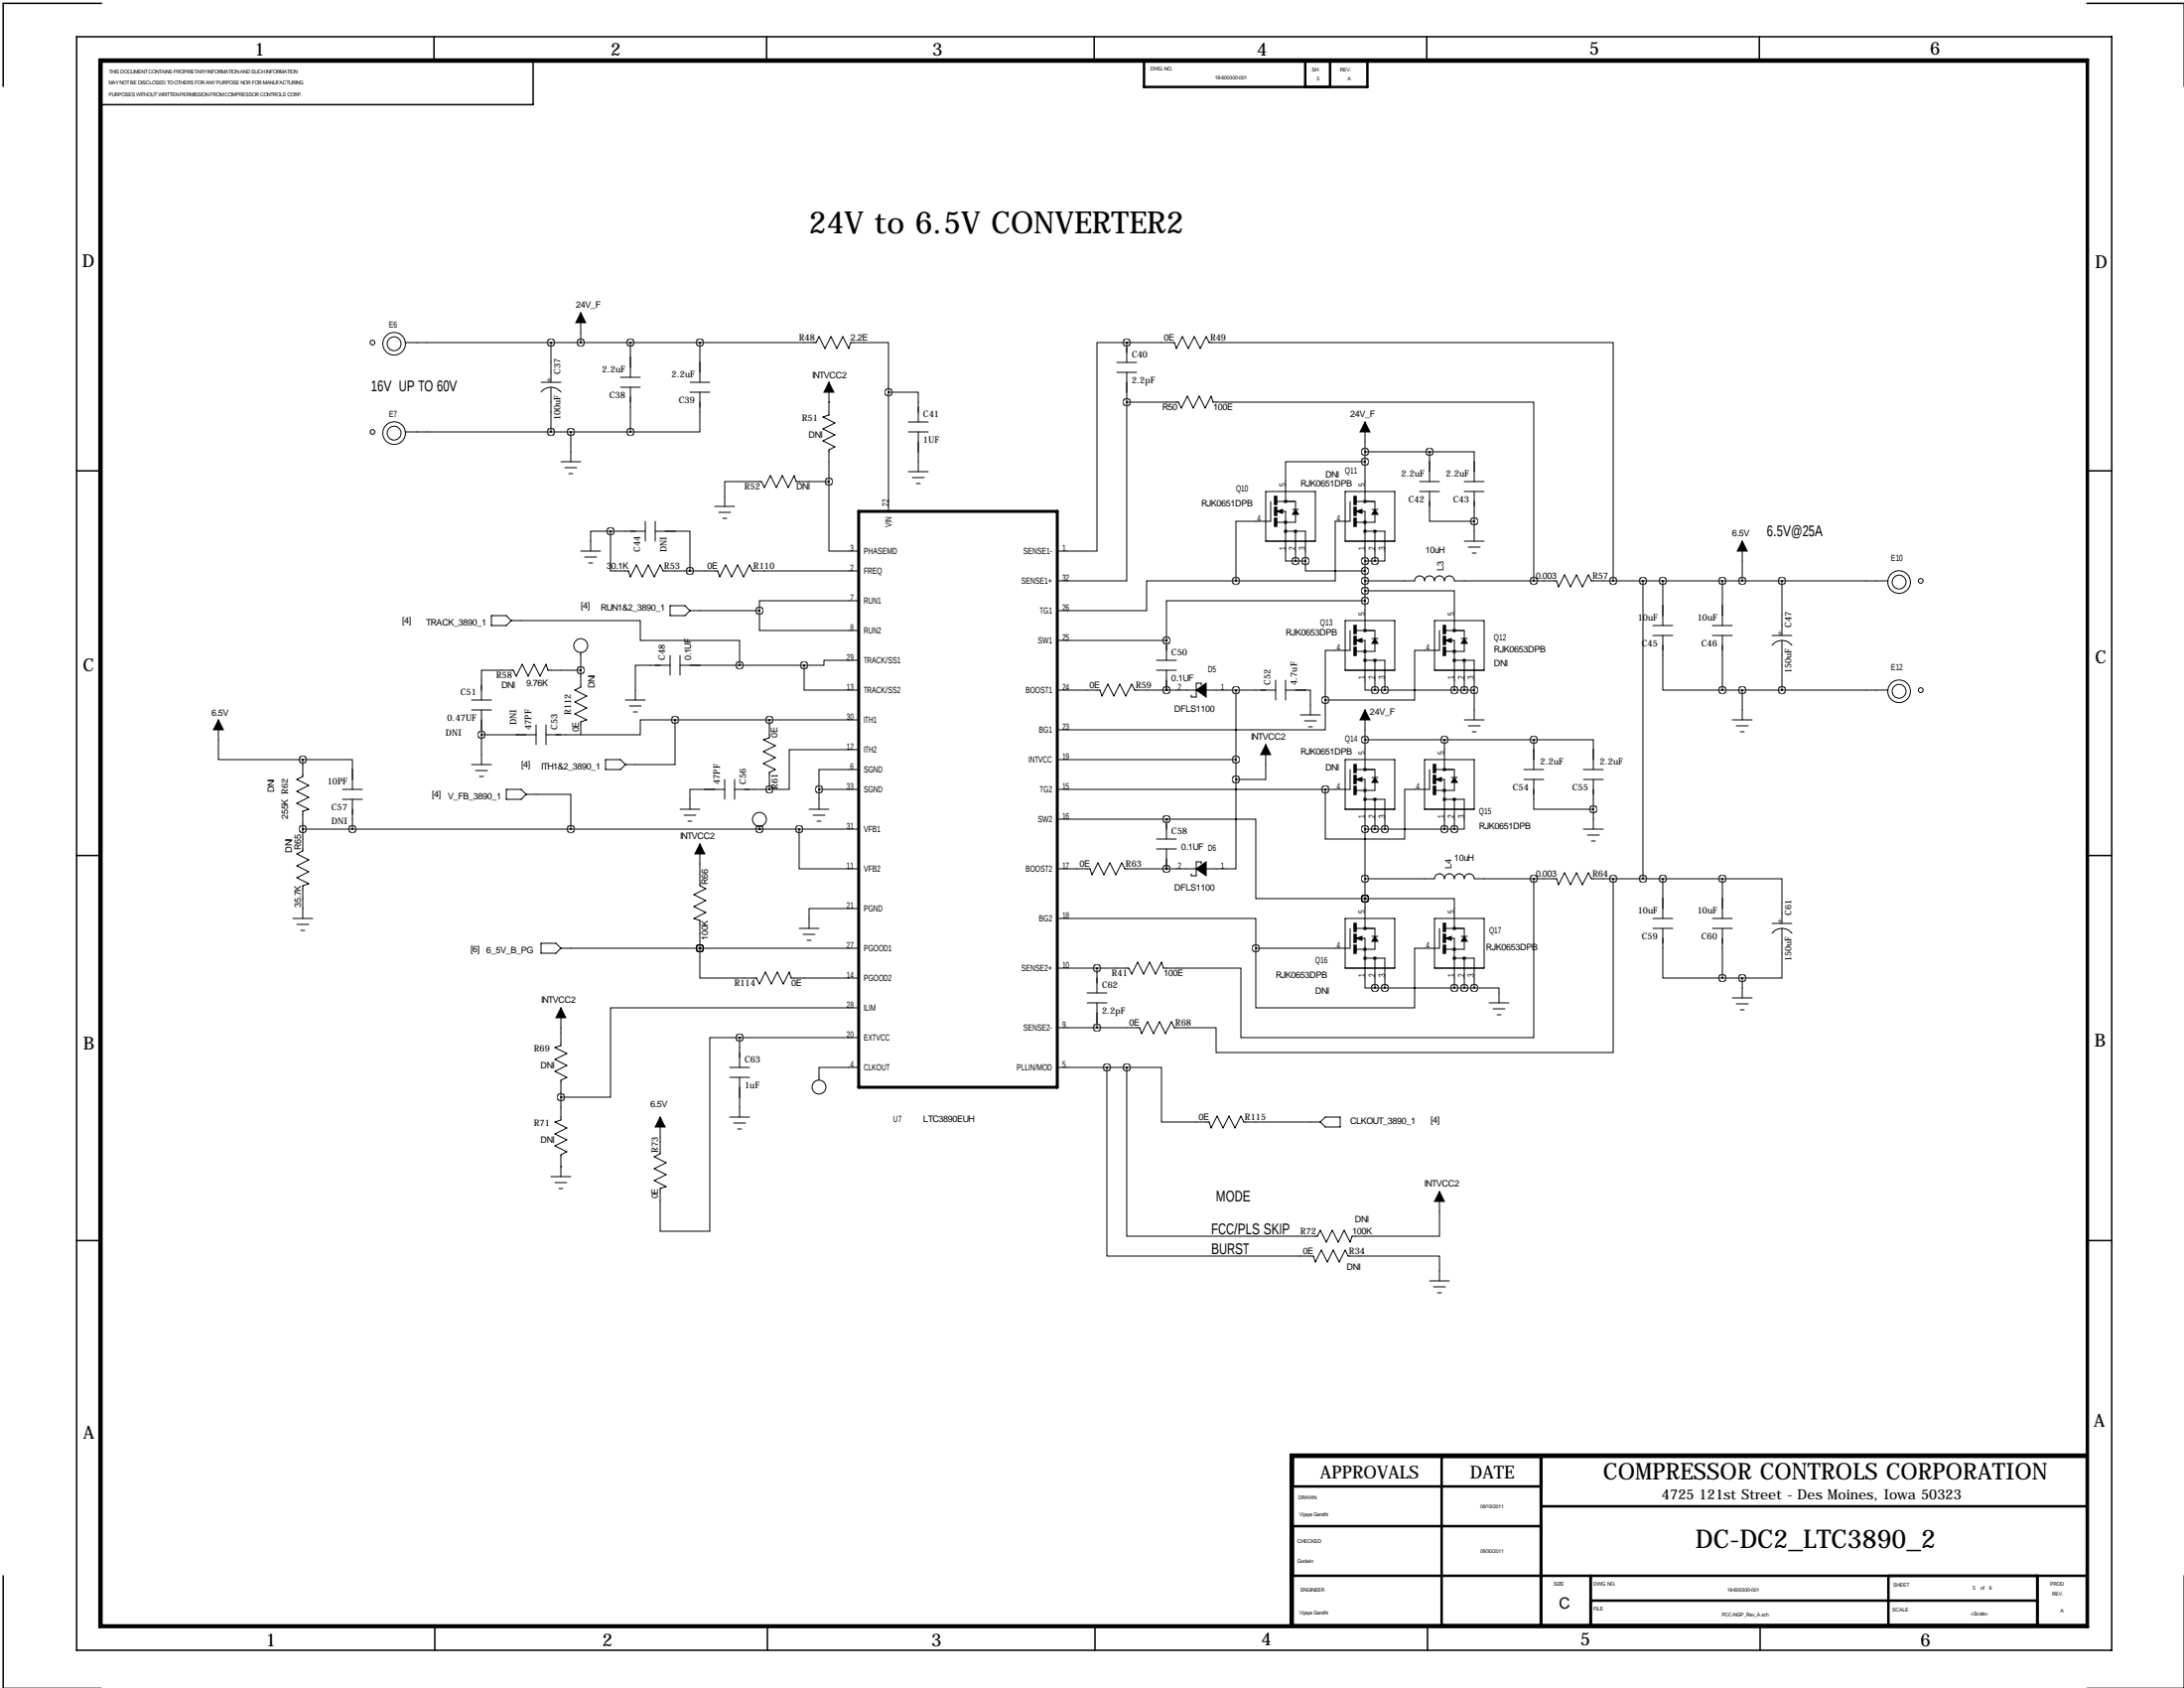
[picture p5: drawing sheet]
<svg xmlns="http://www.w3.org/2000/svg" width="559mm" height="432mm" viewBox="0 0 559 432" stroke-linecap="round" stroke-linejoin="round" font-family="sans-serif">
<g fill="none" stroke="#000" stroke-width=".38">
<path d="M19.6 9.4h520.7v412.7h-520.7zM26 .9h-25.2v21.2M111 9.4v6.3M143.6 15.7h-7.2v11.1h-110.8M196.1 9.4v6.3M280 9.4v6.3M365 9.4v6.3M450.1 9.4v6.3M534 .9h24.8M19.7 120.4h6.4M533.9 120.4h6.4M19.6 218.8h6.4"/>
<path d="M533.8 218.8h6.4M19.6 317.3h6.4M533.8 317.3h6.4M.8 403.1v28.7M111.3 415.8v6.3M196.3 415.8v6.3M280.2 415.8v6.3M365.3 415.8v6.3M450.3 415.8v6.3"/>
</g>
<g fill="none" stroke="#000" stroke-width=".63">
<path d="M25.5 15.2h508.7v401h-508.7zM26 15.7h508v400.1h-508zM292.7 15.5h57.2v6.8h-57.2zM334 22.3v-6.8h6.3v6.8M368.9 372.6v43.2M394.3 372.6v43.2M534 372.6h-203.2v43.2M534 372.1h-203.7v43.7M330.8 380.2h63.5M330.8 390.4h63.5M394.3 385.3h139.7M330.8 403.1h203.2"/>
<path d="M407 403.1v12.7M407 409.4h114.3M483.2 403.1v12.7M521.3 403.1v12.7"/>
</g>
<path d="M219.7 130.8h50.8v147.3h-50.8z" fill="none" stroke="#000" stroke-width=".76"/>
<g fill="none" stroke="#000" stroke-width=".25">
<path d="M103.6 87.6h105.2l.7-1.5 1.6 3.1 1.5-3.1 1.5 3.1 1.5-3.1 1.6 3.1 .5-1.6h9.6v12.7M138.4 97.8h5.1M141 87.6v10.2M141 99.1v11.4M148.6 80v7.6M158.7 99.1h5.1M158.7 96.5h5.1M161.3 87.6v8.9M161.3 99.1v11.4M176.5 97.8h5.1M179.1 87.6v10.2M212.1 97.8v8.4l-1.5 .5 3 1.5-3 1.5 3 1.6-3 1.5 3 1.5-1.5 .8v8.1"/>
<path d="M285.8 92.7h5M285.8 95.2h5M288.3 87.6h-7.6v53.4h-10.2M288.3 87.6h.1M288.3 87.6h12.2l.5 1.6 1.5-3.1 1.5 3.1 1.6-3.1 1.5 3.1 1.5-3.1 .8 1.5h103.3v61M288.3 87.6v5.1M288.3 95.2v7.7M103.6 110.5h57.7M138.4 100.3a3.2 3.2 0 0 1 5.1 0M143.5 118.1h5.1M144.5 119.6h3.1M146 110.5v7.6"/>
<path d="M176.5 100.3h5.1M179.1 100.3v10.2h-17.8M212.1 102.9h.1M227.3 100.3h7.6v7.6M227.3 100.3v30.5M232.4 110.5h5.1M232.4 107.9h5.1M234.9 110.5v10.1M288.3 102.9h13.2l.8 1.5 1.5-3.1 1.5 3.1 1.5-3.1 1.6 3.1 1.5-3.1 .5 1.6h82v45.7M288.3 102.9v45.7h-17.8M349.2 118.1h-20.3v10.2M349.2 107.9v20.4"/>
<path d="M349.2 115.6h16.6M365.8 115.6h11.4v7.6M365.8 115.6v7.6M145.5 121.2h1.1M156.2 135.9v10.1h4.6l.5 1.6 1.5-3.1 1.5 3.1 1.6-3.1 1.5 3.1 1.5-3.1 .8 1.5h13.9l.5 1.6 1.6-3.1 1.5 3.1 1.5-3.1 1.5 3.1 1.6-3.1 .7 1.5h27.2M156.2 135.9h-5.1v5.1M156.2 135.9h8.9M165.1 133.3v5.1M167.6 135.9h8.9v10.1M167.6 133.3v5.1M182.9 129.5h5.1M183.9 131.1h3"/>
<path d="M184.9 132.6h1M212.1 123.2v17.8h7.6M212.1 123.2h-8.4l-.5-1.5-1.5 3-1.5-3-1.6 3-1.5-3-1.5 3-.8-1.5h-9.4v6.3M232.4 120.6h5.1M233.4 122.2h3.1M234.4 123.7h1.1M323.8 125.7h12.7v12.7h-12.7zM325.1 128.3v5h-8.9v15.3M326.1 127h.5v2h-.5zM326.1 129.8h.5v2h-.5zM326.1 132.6h.5v2h-.5zM326.6 130.8h2.3v12.7h2.6"/>
<path d="M326.6 128.3h4.9v1.7M328.9 135.9h5.1v7.6M330.7 130.3h1.5M331.5 131.1v2.5h-4.9M331.5 135.9v7.6M344.2 125.7h12.7v12.7h-12.7zM345.4 128.3v5h-3.8v15.3h-25.4M346.5 127h.5v2h-.5zM346.5 129.8h.5v2h-.5zM346.5 132.6h.5v2h-.5zM347 128.3h4.8v1.7M347 130.8h2.2v30.5"/>
<path d="M349.2 135.9h5.1v7.6h-2.5M351 130.3h1.6M351.8 131.1v2.5h-4.8M351.8 135.9v7.6M363.2 123.2h5.1M363.2 125.7h5.1M365.8 125.7v7.6h11.4M374.6 123.2h5.1M374.6 138.4h5.1M374.6 125.7h5.1M375.7 140h3M377.2 125.7v12.7"/>
<path d="M445.8 138.4v10.2M125.7 157.5h3.8l1.3 1.3-1.3 1.2h-3.8zM130.8 158.8h33v5h25.4v6.4M148.6 141h5.1M149.6 142.5h3.1M150.6 144h1M171.4 154.9h3.9l1.2 1.3-1.2 1.3h-3.9zM176.5 156.2h17.8M194.3 156.2v5.1h25.4M219.7 153.7h-25.4v2.5M316.2 148.6h-22.8v7.6h-22.9M331.5 143.5h2.5"/>
<path d="M334 143.5v2.5h15.2M344.2 158.8h12.7v12.6h-12.7zM349.2 148.6h12.7a1.27 1.27 0 0 1 1.3-1.3 1.27 1.27 0 0 1 1.3 1.3 1.27 1.27 0 0 1 1.3-1.3 1.27 1.27 0 0 1 1.2 1.3 1.27 1.27 0 0 1 1.3-1.3 1.27 1.27 0 0 1 1.3 1.3 1.27 1.27 0 0 1 1.2-1.3 1.27 1.27 0 0 1 1.3 1.3h26.2l.5 1.5 1.5-3 1.5 3 1.6-3 1.5 3 1.5-3 .8 1.5h75.9M349.2 153.7h-50.8v10.1M349.2 151.1h22.9v10.2M349.2 143.5h2.6M367 158.8h12.7v12.6h-12.7zM376.7 141.5h1M420.4 148.6v76.2M425.4 148.6v11.4M440.7 148.6v11.4M455.9 148.6v14"/>
<path d="M120.6 179.1h5.1M148.6 171.4h-8.4l-.5-1.5-1.5 3.1-1.5-3.1-1.6 3.1-1.5-3.1-1.5 3.1-.8-1.6h-8.1v7.7M148.6 166.9v8.9l-1.5 .7 3 1.6-3 1.5 3 1.5-3 1.5 3 1.5-1.5 .6v3.3M160 179.1h5.1M171.4 170.2h-8.8v8.9M171.4 167.6v5.1M174 170.2h31.7M174 167.6v5.1M205.7 170.2v6.3h14M219.7 168.9h-8.9v1.3h-5.1M270.5 176.5h10.9l.5 1.6 1.6-3.1 1.5 3.1 1.5-3.1 1.5 3.1 1.6-3.1 .7 1.5h15.8M270.5 163.8h27.9"/>
<path d="M295.9 168.9h5.1M295.9 171.4h5.1M298.4 176.5h.1M298.4 163.8h.1M298.4 163.8v5.1M298.4 171.4v5.1M307.3 175.3v-.5h-1.2v3.5h-1.3v-.5M308.6 176.5h17.8M316.2 176.5v22.9M326.4 174v5.1M328.9 176.5h6.4v6.4M328.9 174v5.1"/>
<path d="M339.1 179.1v7.6h-68.6M345.4 161.3v5.1h-6.3v12.7M346.5 160h.5v2.1h-.5zM346.5 162.8h.5v2h-.5zM346.5 165.6h.5v2h-.5zM347 163.8h2.2v12.7h2.6M347 161.3h4.8v1.8M349.2 168.9h5.1v7.6M351 163.3h1.6M351.8 176.5h25.4M351.8 164.1v2.5h-4.8M351.8 168.9v7.6"/>
<path d="M368.3 161.3v5.1h-6.4v12.7h-22.8M369.3 160h.5v2.1h-.5zM369.3 162.8h.5v2h-.5zM369.3 165.6h.5v2h-.5zM369.8 161.3h4.8v1.8M369.8 163.8h2.3v12.7M372.1 168.9h5.1v15.2M373.9 163.3h1.5M374.6 164.1v2.5h-4.8M374.6 168.9v7.6M422.9 160h5.1M422.9 162.6h5.1"/>
<path d="M425.4 162.6v13.9h15.3M438.1 160h5.1M438.1 162.6h5.1M440.7 176.5h5.1M440.7 162.6v13.9M445.8 176.5h10.1M445.8 176.5v7.6M453.4 162.6h5.1M453.4 165.1a3.2 3.2 0 0 1 5.1 0M455.9 176.5h27.2M455.9 163.8v12.7M55.9 184.1v10.2h21.6"/>
<path d="M77.5 194.3h12.7v7.6M77.5 194.3v4.3l-1.6 .8 3.1 1.5-3.1 1.5 3.1 1.6-3.1 1.5 3.1 1.5-1.5 .5v10.2l-1.6 .7 3.1 1.6-3.1 1.5 3.1 1.5-3.1 1.5 3.1 1.6-1.5 .5v8.3M120.6 195.6h5.1M120.6 181.6h5.1M121.7 197.1h3M122.7 198.6h1M123.2 181.6v14M123.2 188h14M137.2 185.4v5.1M139.7 185.4v5.1M154.9 194.3h3.8l1.3 1.3-1.3 1.2h-3.8zM161 180.6h3.1"/>
<path d="M162.1 182.1h1M172.7 184.1h-8.9v3.9h-24.1M172.7 184.1v11.5h-12.7M172.7 184.1h47M185.4 199.4v5.1M188 199.4v5.1M196.8 184.1v4.6l-1.5 .5 3.1 1.6-3.1 1.5 3.1 1.5-3.1 1.5 3.1 1.5-1.6 .8v4.3M219.7 191.8h-17.8v10.1h-5.1M219.7 196.8h-10.2v5.1M270.5 194.3h45.7M316.2 199.4v22.8h-7.6M323.8 190.5v8.9h-7.6"/>
<path d="M332.7 182.9h5.1M333.8 184.4h3M334.8 185.9h1M344.2 194.3h12.7v12.7h-12.7zM345.4 196.8v5.1h-74.9M346.5 195.6h.5v2h-.5zM346.5 198.4h.5v2h-.5zM347 196.8h4.8v1.8M347 199.4h2.2v38.1M349.2 181.6v15.2M349.2 189.2h43.2M351 198.9h1.6"/>
<path d="M351.8 199.6v2.6h-4.8M364.5 194.3h12.7v12.7h-12.7zM365.8 196.8v5.1h-6.4v12.7h-20.3v-12.7M366.8 195.6h.5v2h-.5zM366.8 198.4h.5v2h-.5zM367.3 196.8h4.8v1.8M367.3 199.4h2.3v12.7M369.6 189.2v7.6M371.3 198.9h1.6M372.1 199.6v2.6h-4.8M374.6 184.1h5.1M375.7 185.7h3"/>
<path d="M376.7 187.2h1M389.9 196.8h5.1M389.9 199.4h5.1M392.4 189.2h15.3v7.6M392.4 199.4v7.6h15.3M392.4 189.2v7.6M405.1 196.8h5.1M405.1 199.4h5.1M407.7 199.4v12.7M443.2 184.1h5.1M444.2 185.7h3.1M445.3 187.2h1"/>
<path d="M77.5 212.1h142.2M87.6 201.9h5.1M87.6 204.5h5.1M90.2 204.5v7.6M129.5 201.9h3.8l1.3 1.3-1.3 1.3h-3.8zM134.6 203.2h11.4v8.9M174 207h5.1M175 208.5h3.1M176 210.1h1M179.1 215.9v10.7l1.5 .7-3.1 1.6 3.1 1.5-3.1 1.5 3.1 1.5-3.1 1.5 1.6 .6v7.1M185.4 201.9h-8.9v5.1M188 201.9h8.8"/>
<path d="M194.3 212.1h.1M194.3 211.3v.8M204.5 212.1v10.1h15.2M207 207h5.1M208 208.5h3.1M209 210.1h1.1M209.5 201.9h10.2M209.5 201.9v5.1M270.5 209.5h27.9M295.9 214.6h5.1M295.9 217.2h5.1M298.4 209.5h.1"/>
<path d="M298.4 209.5h22.9v20.4h27.9M298.4 209.5v5.1M298.4 217.2v5M346.5 201.2h.5v2h-.5zM349.2 212.1h22.9M349.2 204.5h5.1v7.6M351.8 204.5v7.6M366.8 201.2h.5v2h-.5zM369.6 204.5h5v7.6h-2.5M372.1 204.5v7.6M405.1 212.1h5.1M406.1 213.6h3.1"/>
<path d="M407.2 215.1h1M74.9 234.9h5.1M75.9 236.5h3.1M77 238h1M204.5 237.5h5M205.5 239h3M219.7 232.4h-12.7v5.1M270.5 234.9h50.8v7.7M270.5 222.2h8.4l.5 1.6 1.5-3.1 1.5 3.1 1.6-3.1 1.5 3.1 1.5-3.1 .8 1.5h18.3M298.4 222.2h.1M307.3 221v-.5h-1.2v3.5h-1.3v-.5M344.2 234.9h12.7v12.7h-12.7z"/>
<path d="M345.4 237.5v5.1h-24.1M346.5 239h.5v2h-.5zM346.5 236.2h.5v2.1h-.5zM347 237.5h4.8v1.8M349.2 224.8h17.8a1.27 1.27 0 0 1 1.3-1.3 1.27 1.27 0 0 1 1.3 1.3 1.27 1.27 0 0 1 1.2-1.3 1.27 1.27 0 0 1 1.3 1.3 1.27 1.27 0 0 1 1.3-1.3 1.27 1.27 0 0 1 1.2 1.3 1.27 1.27 0 0 1 1.3-1.3 1.27 1.27 0 0 1 1.3 1.3h21.1l.5 1.5 1.5-3 1.5 3 1.6-3 1.5 3 1.5-3 .8 1.5h33.5M349.2 229.9h22.9v7.6M349.2 229.9h.1M351 239.5h1.6M367 234.9h12.7v12.7h-12.7zM368.3 237.5v5.1h-6.4v15.2h-40.6v-15.2M369.3 236.2h.5v2.1h-.5zM369.3 239h.5v2h-.5z"/>
<path d="M369.8 237.5h4.8v1.8M373.9 239.5h1.5M392.4 224.8v40.6h-74.9v-17.8h-19.8l-.5-1.5-1.5 3.1-1.6-3.1-1.5 3.1-1.5-3.1-1.5 3.1-.8-1.6h-18.3M412.7 224.8v44.4h-101.6v-6.3h-10.6l-.8-1.5-1.5 3-1.5-3-1.6 3-1.5-3-1.5 3-.5-1.5h-21.1M422.9 234.9h5.1M422.9 237.5h5.1M425.4 237.5v12.7h15.3M425.4 224.8v10.1M438.1 234.9h5.1M438.1 237.5h5.1M440.7 224.8h15.2v11.4M440.7 224.8v10.1"/>
<path d="M440.7 237.5v12.7M453.4 236.2h5.1M453.4 238.7a3.2 3.2 0 0 1 5.1 .1M455.9 237.5v12.7h-10.1M138.4 241.3h3.8l1.3 1.3-1.3 1.2h-3.8zM143.5 242.6h76.2M143.5 257.8v9.7l-1.5 .5 3 1.5-3 1.5 3 1.5-3 1.6 3 1.5-1.5 .8v10.1l-1.5 .5 3 1.5-3 1.6 3 1.5-3 1.5 3 1.5-1.5 .8v5.6M179.1 242.6v7.6h14.4l.8 1.5 1.5-3 1.6 3 1.5-3 1.5 3 1.5-3 .5 1.5h17.3M179.1 242.6h.1M206.5 240.5h1M219.7 257.8h-63.5v22.9h-12.7M278.1 254h5.1"/>
<path d="M278.1 256.5h5.1M280.7 247.6v6.4M280.7 256.5v6.4M346.5 241.8h.5v2h-.5zM347 240h2.2v12.7h2.6M349.2 245.1h5.1v7.6M351.8 240.3v2.5h-4.8M351.8 245.1v7.6M351.8 252.7h25.4M369.3 241.8h.5v2h-.5zM369.8 240h2.3v12.7M372.1 245.1h5.1v7.6"/>
<path d="M374.6 240.3v2.5h-4.8M374.6 245.1v7.6M377.2 252.7h6.3v3.8M381 256.5h5.1M382 258.1h3.1M383 259.6h1M440.7 250.2h5.1M443.2 255.3h5.1M444.2 256.8h3.1M445.3 258.3h1M445.8 250.2v5.1M186.7 273h5.1"/>
<path d="M186.7 275.6h5.1M189.2 265.4h-7.6v49.6h-12.7v-11l1.5-.5-3-1.5 3-1.5-3-1.5 3-1.6-3-1.5 1.5-.8v-9.3M189.2 265.4h30.5M189.2 265.4v7.6M189.2 275.6v10.2M219.7 273h-10.2v3.4M270.5 273h17.8M283.2 273v48.3h52.8l.5 1.5 1.6-3 1.5 3 1.5-3 1.5 3 1.6-3 .7 1.5h23.4v6.4M288.3 273v43.2h48.8l.7-1.5 1.5 3.1 1.6-3.1 1.5 3.1 1.5-3.1 1.5 3.1 .5-1.6h22.4v-11.4M288.3 273h8.9v14h12.2l.5 1.5 1.5-3 1.5 3 1.6-3 1.5 3 1.5-3 .8 1.5h19.5M143.5 298.4h.1M186.7 285.8h5.1"/>
<path d="M187.7 287.3h3.1M188.7 288.8h1M337.8 287l1.3-1.2h3.8v2.5h-3.8zM141 301h5M142 302.5h3M143 304h1M365.8 327.7h5M366.8 329.2h3M367.8 330.7h1"/>
<circle cx="95.3" cy="87.6" r=".61"/>
<circle cx="100.8" cy="87.9" r="1.78"/>
<circle cx="100.8" cy="87.9" r="2.9"/>
<circle cx="95.3" cy="110.5" r=".61"/>
<circle cx="100.8" cy="110.8" r="1.78"/>
<circle cx="100.8" cy="110.8" r="2.9"/>
<circle cx="485.9" cy="148.9" r="1.78"/>
<circle cx="485.9" cy="148.9" r="2.9"/>
<circle cx="491.4" cy="148.6" r=".61"/>
<circle cx="148.6" cy="165.2" r="1.78"/>
<circle cx="485.9" cy="176.8" r="1.78"/>
<circle cx="485.9" cy="176.8" r="2.9"/>
<circle cx="491.4" cy="176.5" r=".61"/>
<circle cx="194.3" cy="209.6" r="1.78"/>
<circle cx="209.5" cy="278.1" r="1.78"/>
</g>
<g fill="#000" stroke="#000" stroke-width=".25">
<path d="M148.6 80l1.3 2.6h-2.6zM212.1 97.8l1.3 2.5h-2.6zM349.2 107.9l1.3 2.6h-2.5zM326.1 127h.5v2h-.5zM326.1 129.8h.5v2h-.5zM326.1 132.6h.5v2h-.5zM326.6 130.8l1.6-.5v1zM328.7 133.3h.5v.6h-.5zM328.7 128h.5v.5h-.5zM328.7 135.6h.5v.5h-.5zM331.2 135.6h.5v.5h-.5zM331.5 130.3l.7 1.3h-1.5z"/>
<path d="M346.5 127h.5v2h-.5zM346.5 129.8h.5v2h-.5zM346.5 132.6h.5v2h-.5zM347 130.8l1.5-.5v1zM349 133.3h.5v.6h-.5zM349 128h.5v.5h-.5zM349 135.6h.5v.5h-.5zM351.5 135.6h.5v.5h-.5zM351.8 130.3l.8 1.3h-1.6zM445.8 138.4l1.2 2.6h-2.5zM306.1 176.5l2.5-1.7v3.5zM346.5 160h.5v2.1h-.5z"/>
<path d="M346.5 162.8h.5v2h-.5zM346.5 165.6h.5v2h-.5zM347 163.8l1.5-.5v1zM349 166.4h.5v.5h-.5zM349 161h.5v.5h-.5zM349 168.7h.5v.5h-.5zM351.5 168.7h.5v.5h-.5zM351.8 163.3l.8 1.3h-1.6zM369.3 160h.5v2.1h-.5zM369.3 162.8h.5v2h-.5zM369.3 165.6h.5v2h-.5zM369.8 163.8l1.5-.5v1z"/>
<path d="M371.9 166.4h.5v.5h-.5zM371.9 161h.5v.5h-.5zM371.9 168.7h.5v.5h-.5zM374.4 168.7h.5v.5h-.5zM374.6 163.3l.8 1.3h-1.5zM55.9 184.1l1.2 2.6h-2.5zM323.8 190.5l1.3 2.5h-2.5zM346.5 195.6h.5v2h-.5zM347 199.4l1.5-.5v1zM349 196.6h.5v.5h-.5zM349.2 181.6l1.3 2.5h-2.5zM351.8 198.9l.8 1.3h-1.6z"/>
<path d="M366.8 195.6h.5v2h-.5zM367.3 199.4l1.5-.5v1zM369.3 196.6h.5v.5h-.5zM372.1 198.9l.8 1.3h-1.6zM179.1 215.9l1.2 2.5h-2.5zM346.5 198.4h.5v2h-.5zM346.5 201.2h.5v2h-.5zM349 201.9h.5v.5h-.5zM349 204.2h.5v.5h-.5zM351.5 204.2h.5v.5h-.5zM366.8 198.4h.5v2h-.5zM366.8 201.2h.5v2h-.5z"/>
<path d="M369.3 201.9h.5v.5h-.5zM369.3 204.2h.5v.5h-.5zM371.9 204.2h.5v.5h-.5zM306.1 222.2l2.5-1.7v3.5zM346.5 236.2h.5v2.1h-.5zM349 237.2h.5v.5h-.5zM351.8 239.5l.8 1.3h-1.6zM369.3 236.2h.5v2.1h-.5zM371.9 237.2h.5v.5h-.5zM374.6 239.5l.8 1.3h-1.5zM143.5 257.8l1.3 2.5h-2.6zM346.5 239h.5v2h-.5z"/>
<path d="M346.5 241.8h.5v2h-.5zM347 240l1.5-.5v1zM349 242.6h.5v.5h-.5zM349 244.9h.5v.5h-.5zM351.5 244.9h.5v.5h-.5zM369.3 239h.5v2h-.5zM369.3 241.8h.5v2h-.5zM369.8 240l1.5-.5v1zM371.9 242.6h.5v.5h-.5zM371.9 244.9h.5v.5h-.5zM374.4 244.9h.5v.5h-.5zM168.9 285.8l1.3 2.5h-2.6z"/>
<path d="M368.3 304.8l1.3 2.5h-2.6z"/>
</g>
<path d="M189.2 265.4a.07 .07 0 0 0 .1 0 .07 .07 0 0 0-.1 0zM316.2 148.6a.07 .07 0 0 0 .1 0 .07 .07 0 0 0-.1 0zM298.4 176.5a.07 .07 0 0 0 .1 0 .07 .07 0 0 0-.1 0zM77.4 212.1a.07 .07 0 0 0 .1 0 .07 .07 0 0 0-.1 0zM90.1 212.1a.07 .07 0 0 0 .1 0 .07 .07 0 0 0-.1 0zM77.4 194.3a.07 .07 0 0 0 .1 0 .07 .07 0 0 0-.1 0zM288.2 87.6a.1 .1 0 0 0 .2 0 .1 .1 0 0 0-.2 0zM280.6 262.9a.07 .07 0 0 0 .1 0 .07 .07 0 0 0-.1 0zM196.8 201.9a.07 .07 0 0 0 .1 0 .07 .07 0 0 0-.1 0zM349.2 143.5a.07 .07 0 0 0 .1 0 .07 .07 0 0 0-.1 0zM349.2 146a.07 .07 0 0 0 .1 0 .07 .07 0 0 0-.1 0zM349.2 148.6a.07 .07 0 0 0 .1 0 .07 .07 0 0 0-.1 0zM298.4 163.8a.07 .07 0 0 0 .1 0 .07 .07 0 0 0-.1 0zM349.2 151.1a.07 .07 0 0 0 .1 0 .07 .07 0 0 0-.1 0zM351.7 143.5a.1 .1 0 0 0 .2 0 .1 .1 0 0 0-.2 0zM349.2 153.7a.07 .07 0 0 0 .1 0 .07 .07 0 0 0-.1 0zM331.4 143.5a.07 .07 0 0 0 .1 0 .07 .07 0 0 0-.1 0zM333.9 143.5a.1 .1 0 0 0 .2 0 .1 .1 0 0 0-.2 0zM392.4 148.6a.07 .07 0 0 0 .1 0 .07 .07 0 0 0-.1 0zM298.4 222.2a.07 .07 0 0 0 .1 0 .07 .07 0 0 0-.1 0zM179 242.6a.07 .07 0 0 0 .1 0 .07 .07 0 0 0-.1 0zM179 87.6a.07 .07 0 0 0 .1 0 .07 .07 0 0 0-.1 0zM161.2 87.6a.1 .1 0 0 0 .2 0 .1 .1 0 0 0-.2 0zM148.5 87.6a.1 .1 0 0 0 .2 0 .1 .1 0 0 0-.2 0zM140.9 87.6a.07 .07 0 0 0 .1 0 .07 .07 0 0 0-.1 0zM316.2 194.3a.07 .07 0 0 0 .1 0 .07 .07 0 0 0-.1 0zM316.2 176.5a.07 .07 0 0 0 .1 0 .07 .07 0 0 0-.1 0zM339 179.1a.1 .1 0 0 0 .2 0 .1 .1 0 0 0-.2 0zM339 201.9a.1 .1 0 0 0 .2 0 .1 .1 0 0 0-.2 0zM205.7 170.2a.07 .07 0 0 0 .1 0 .07 .07 0 0 0-.1 0zM283.1 273a.1 .1 0 0 0 .2 0 .1 .1 0 0 0-.2 0zM288.2 273a.1 .1 0 0 0 .2 0 .1 .1 0 0 0-.2 0zM227.3 100.3a.07 .07 0 0 0 .1 0 .07 .07 0 0 0-.1 0zM196.8 184.1a.07 .07 0 0 0 .1 0 .07 .07 0 0 0-.1 0zM288.2 102.9a.1 .1 0 0 0 .2 0 .1 .1 0 0 0-.2 0zM204.4 212.1a.07 .07 0 0 0 .1 0 .07 .07 0 0 0-.1 0zM194.2 212.1a.1 .1 0 0 0 .2 0 .1 .1 0 0 0-.2 0zM146 212.1a.07 .07 0 0 0 .1 0 .07 .07 0 0 0-.1 0zM321.2 242.6a.1 .1 0 0 0 .2 0 .1 .1 0 0 0-.2 0zM440.6 148.6a.1 .1 0 0 0 .2 0 .1 .1 0 0 0-.2 0zM412.7 148.6a.07 .07 0 0 0 .1 0 .07 .07 0 0 0-.1 0zM425.4 148.6a.07 .07 0 0 0 .1 0 .07 .07 0 0 0-.1 0zM412.7 224.8a.07 .07 0 0 0 .1 0 .07 .07 0 0 0-.1 0zM440.6 224.8a.1 .1 0 0 0 .2 0 .1 .1 0 0 0-.2 0zM425.4 224.8a.07 .07 0 0 0 .1 0 .07 .07 0 0 0-.1 0zM445.7 148.6a.07 .07 0 0 0 .1 0 .07 .07 0 0 0-.1 0zM420.3 224.8a.07 .07 0 0 0 .1 0 .07 .07 0 0 0-.1 0zM420.3 148.6a.07 .07 0 0 0 .1 0 .07 .07 0 0 0-.1 0zM140.9 110.5a.07 .07 0 0 0 .1 0 .07 .07 0 0 0-.1 0zM161.2 110.5a.1 .1 0 0 0 .2 0 .1 .1 0 0 0-.2 0zM146 110.5a.07 .07 0 0 0 .1 0 .07 .07 0 0 0-.1 0zM212 123.2a.1 .1 0 0 0 .2 0 .1 .1 0 0 0-.2 0zM392.4 224.8a.07 .07 0 0 0 .1 0 .07 .07 0 0 0-.1 0zM143.4 280.7a.1 .1 0 0 0 .2 0 .1 .1 0 0 0-.2 0zM298.4 209.5a.07 .07 0 0 0 .1 0 .07 .07 0 0 0-.1 0zM349.2 224.8a.07 .07 0 0 0 .1 0 .07 .07 0 0 0-.1 0zM349.2 212.1a.07 .07 0 0 0 .1 0 .07 .07 0 0 0-.1 0zM354.3 212.1a.07 .07 0 0 0 .1 0 .07 .07 0 0 0-.1 0zM351.7 212.1a.1 .1 0 0 0 .2 0 .1 .1 0 0 0-.2 0zM349.2 229.9a.07 .07 0 0 0 .1 0 .07 .07 0 0 0-.1 0zM369.5 212.1a.07 .07 0 0 0 .1 0 .07 .07 0 0 0-.1 0zM372 212.1a.1 .1 0 0 0 .2 0 .1 .1 0 0 0-.2 0zM392.4 189.2a.07 .07 0 0 0 .1 0 .07 .07 0 0 0-.1 0zM369.5 189.2a.07 .07 0 0 0 .1 0 .07 .07 0 0 0-.1 0zM349.2 189.2a.07 .07 0 0 0 .1 0 .07 .07 0 0 0-.1 0zM365.7 115.6a.07 .07 0 0 0 .1 0 .07 .07 0 0 0-.1 0zM349.2 115.6a.07 .07 0 0 0 .1 0 .07 .07 0 0 0-.1 0zM349.2 118.1a.07 .07 0 0 0 .1 0 .07 .07 0 0 0-.1 0zM156.1 135.9a.1 .1 0 0 0 .2 0 .1 .1 0 0 0-.2 0zM351.7 252.7a.1 .1 0 0 0 .2 0 .1 .1 0 0 0-.2 0zM354.3 252.7a.07 .07 0 0 0 .1 0 .07 .07 0 0 0-.1 0zM372 252.7a.1 .1 0 0 0 .2 0 .1 .1 0 0 0-.2 0zM374.6 252.7a.07 .07 0 0 0 .1 0 .07 .07 0 0 0-.1 0zM440.6 176.5a.1 .1 0 0 0 .2 0 .1 .1 0 0 0-.2 0zM445.7 176.5a.07 .07 0 0 0 .1 0 .07 .07 0 0 0-.1 0zM377.1 133.4a.1 .1 0 0 0 .2 0 .1 .1 0 0 0-.2 0zM354.3 176.5a.07 .07 0 0 0 .1 0 .07 .07 0 0 0-.1 0zM351.7 176.5a.1 .1 0 0 0 .2 0 .1 .1 0 0 0-.2 0zM377.1 176.5a.1 .1 0 0 0 .2 0 .1 .1 0 0 0-.2 0zM372 176.5a.1 .1 0 0 0 .2 0 .1 .1 0 0 0-.2 0zM374.6 176.5a.07 .07 0 0 0 .1 0 .07 .07 0 0 0-.1 0zM209.5 201.9a.07 .07 0 0 0 .1 0 .07 .07 0 0 0-.1 0zM440.6 250.2a.1 .1 0 0 0 .2 0 .1 .1 0 0 0-.2 0zM445.7 250.2a.07 .07 0 0 0 .1 0 .07 .07 0 0 0-.1 0zM407.6 207a.07 .07 0 0 0 .1 0 .07 .07 0 0 0-.1 0zM349.2 229.9a.07 .07 0 0 0 .1 0 .07 .07 0 0 0-.1 0zM377.1 252.7a.1 .1 0 0 0 .2 0 .1 .1 0 0 0-.2 0zM316.2 199.4a.07 .07 0 0 0 .1 0 .07 .07 0 0 0-.1 0zM194.2 156.2a.1 .1 0 0 0 .2 0 .1 .1 0 0 0-.2 0zM172.7 184.1a.07 .07 0 0 0 .1 0 .07 .07 0 0 0-.1 0zM123.1 188a.1 .1 0 0 0 .2 0 .1 .1 0 0 0-.2 0zM280.6 247.6a.07 .07 0 0 0 .1 0 .07 .07 0 0 0-.1 0zM176.5 146a.07 .07 0 0 0 .1 0 .07 .07 0 0 0-.1 0zM148.5 171.4a.1 .1 0 0 0 .2 0 .1 .1 0 0 0-.2 0zM179 242.6a.07 .07 0 0 0 .1 0 .07 .07 0 0 0-.1 0zM189.2 170.2a.07 .07 0 0 0 .1 0 .07 .07 0 0 0-.1 0zM455.9 148.6a.07 .07 0 0 0 .1 0 .07 .07 0 0 0-.1 0zM455.9 176.5a.07 .07 0 0 0 .1 0 .07 .07 0 0 0-.1 0z" fill="#000" stroke="#000" stroke-width="1.9"/>
<text font-size="7.9" x="207" y="59.7">24V to 6.5V CONVERTER2</text>
<text font-size="6.6" x="433.8" y="396">DC-DC2_LTC3890_2</text>
<text font-size="5.9" x="410.2" y="378.5">COMPRESSOR CONTROLS CORPORATION</text>
<g font-size="4.6">
<text x="65.1" y="14.2">1</text>
<text x="156.3" y="14.2">2</text>
<text x="238.5" y="14.2">3</text>
<text x="321.6" y="14.2">4</text>
<text x="406.6" y="14">5</text>
<text x="493.8" y="14">6</text>
<text x="21.1" y="68.4">D</text>
<text x="536.1" y="68.6">D</text>
<text x="21.2" y="171.7">C</text>
<text x="536" y="169.7">C</text>
<text x="21.3" y="268.6">B</text>
<text x="535.9" y="267.7">B</text>
<text x="535.7" y="365">A</text>
<text x="21.3" y="368">A</text>
<text x="337.8" y="378.2">APPROVALS</text>
<text x="376.2" y="378.2">DATE</text>
<text x="68" y="421.1">1</text>
<text x="154.1" y="421.1">2</text>
<text x="238.3" y="421.1">3</text>
<text x="322.7" y="421">4</text>
<text x="404.4" y="420.9">5</text>
<text x="491.4" y="421.1">6</text>
</g>
<g font-size="4">
<text x="95" y="100.1">16V UP TO 60V</text>
<text x="452.1" y="137.2">6.5V@25A</text>
<text x="311.1" y="307.3">MODE</text>
<text x="309.9" y="315.7">FCC/PLS SKIP</text>
<text x="309.9" y="320.8">BURST</text>
<text x="398.9" y="411.5">C</text>
</g>
<text font-size="3.6" x="425.2" y="383.5">4725 121st Street - Des Moines, Iowa 50323</text>
<text font-size="2.4" x="74.7" y="218.2" transform="rotate(-90 74.7 218.2)">DNI</text>
<g font-size="2.3">
<text x="99.5" y="83.8">E6</text>
<text x="147.3" y="78.7">24V_F</text>
<text x="204.4" y="87.1">R48</text>
<text x="217.7" y="87.1">2.2E</text>
<text x="297.8" y="87.1">0E</text>
<text x="309.6" y="87.1">R49</text>
<text x="143.3" y="95.8" transform="rotate(-90 143.3 95.8)">C37</text>
<text x="154.1" y="95.3">2.2uF</text>
<text x="289.6" y="91.4">C40</text>
<text x="141.1" y="98" transform="rotate(-90 141.1 98)">+</text>
<text x="155.9" y="101.9">C38</text>
<text x="171.9" y="96.5">2.2uF</text>
<text x="207.8" y="96.8">INTVCC2</text>
<text x="289.6" y="98.1">2.2pF</text>
<text x="99.5" y="106.7">E7</text>
<text x="143.3" y="107.5" transform="rotate(-90 143.3 107.5)">100uF</text>
<text x="173.7" y="103.2">C39</text>
<text x="205.2" y="107.7">R51</text>
<text x="236.2" y="106.7">C41</text>
<text x="297.4" y="104.9">R50</text>
<text x="310.4" y="104.9">100E</text>
<text x="345.4" y="106.7">24V_F</text>
<text x="206.9" y="112">DNI</text>
<text x="236.2" y="113.4">1UF</text>
<text x="190.5" y="125.3">R52</text>
<text x="203.7" y="125.2">DNI</text>
<text x="316.2" y="125.7">Q10</text>
<text x="328.9" y="124.5" transform="rotate(-90 328.9 124.5)">5</text>
<text x="332.7" y="124.5">RJK0651DPB</text>
<text x="339.1" y="122.2">DNI</text>
<text x="344.2" y="121.2">Q11</text>
<text x="349.2" y="124.5" transform="rotate(-90 349.2 124.5)">5</text>
<text x="358.6" y="121.9">2.2uF</text>
<text x="370" y="121.9">2.2uF</text>
<text x="227.3" y="129.5" transform="rotate(-90 227.3 129.5)">22</text>
<text x="307.3" y="129.5">RJK0651DPB</text>
<text x="360.4" y="128.6">C42</text>
<text x="371.8" y="128.6">C43</text>
<text x="228.1" y="134.8" transform="rotate(-90 228.1 134.8)">VIN</text>
<text x="321.7" y="133.4">4</text>
<text x="342" y="133.4">4</text>
<text x="443.2" y="137.2">6.5V</text>
<text x="163.8" y="141.2" transform="rotate(-90 163.8 141.2)">C44</text>
<text x="170.5" y="141.2" transform="rotate(-90 170.5 141.2)">DNI</text>
<text x="217.5" y="141">3</text>
<text x="221" y="141.7">PHASEMD</text>
<text x="261.9" y="141.7">SENSE1-</text>
<text x="271.8" y="141">1</text>
<text x="328.9" y="140.6" transform="rotate(-90 328.9 140.6)">1</text>
<text x="331.5" y="140.6" transform="rotate(-90 331.5 140.6)">2</text>
<text x="334" y="140.6" transform="rotate(-90 334 140.6)">3</text>
<text x="349.2" y="140.6" transform="rotate(-90 349.2 140.6)">1</text>
<text x="351.8" y="140.6" transform="rotate(-90 351.8 140.6)">2</text>
<text x="354.3" y="140.6" transform="rotate(-90 354.3 140.6)">3</text>
<text x="364.7" y="141.5">10uH</text>
<text x="483.9" y="143.5">E10</text>
<text x="155.2" y="145.5">30.1K</text>
<text x="169.9" y="145.5">R53</text>
<text x="181" y="145.5">0E</text>
<text x="192.8" y="145.5">R110</text>
<text x="217.5" y="146.1">2</text>
<text x="221" y="146.8">FREQ</text>
<text x="261.3" y="149.4">SENSE1+</text>
<text x="271.8" y="148.6">32</text>
<text x="369.3" y="146.1" transform="rotate(-90 369.3 146.1)">L3</text>
<text x="393" y="148.1">0.003</text>
<text x="407.4" y="148.1">R57</text>
<text x="148.6" y="155.7">[4]</text>
<text x="217.5" y="153.7">7</text>
<text x="221" y="154.4">RUN1</text>
<text x="102.9" y="159.5">[4]</text>
<text x="109" y="160">TRACK_3890_1</text>
<text x="153.7" y="156.2">RUN1&amp;2_3890_1</text>
<text x="217.5" y="161.3">8</text>
<text x="266.1" y="157">TG1</text>
<text x="271.8" y="156.2">26</text>
<text x="337.8" y="160">Q13</text>
<text x="349.2" y="157.5" transform="rotate(-90 349.2 157.5)">5</text>
<text x="372.1" y="157.5" transform="rotate(-90 372.1 157.5)">5</text>
<text x="419" y="158.8">10uF</text>
<text x="434.3" y="158.8">10uF</text>
<text x="458.3" y="160.5" transform="rotate(-90 458.3 160.5)">C47</text>
<text x="221" y="162.1">RUN2</text>
<text x="265.5" y="164.6">SW1</text>
<text x="271.8" y="163.8">25</text>
<text x="299.7" y="167.6">C50</text>
<text x="328.9" y="162.6">RJK0653DPB</text>
<text x="342" y="166.4">4</text>
<text x="364.8" y="166.4">4</text>
<text x="382.3" y="163.8">Q12</text>
<text x="382.3" y="166.9">RJK0653DPB</text>
<text x="420.1" y="165.4">C45</text>
<text x="435.3" y="165.4">C46</text>
<text x="456" y="162.7" transform="rotate(-90 456 162.7)">+</text>
<text x="127" y="173.6">R58</text>
<text x="170.2" y="168.9" transform="rotate(-90 170.2 168.9)">C48</text>
<text x="176.8" y="168.9" transform="rotate(-90 176.8 168.9)">0.1UF</text>
<text x="216.6" y="168.9">29</text>
<text x="221" y="169.7">TRACK/SS1</text>
<text x="309" y="172">D5</text>
<text x="349.2" y="173.6" transform="rotate(-90 349.2 173.6)">1</text>
<text x="351.8" y="173.6" transform="rotate(-90 351.8 173.6)">2</text>
<text x="354.3" y="173.6" transform="rotate(-90 354.3 173.6)">3</text>
<text x="372.1" y="173.6" transform="rotate(-90 372.1 173.6)">1</text>
<text x="374.6" y="173.6" transform="rotate(-90 374.6 173.6)">2</text>
<text x="377.2" y="173.6" transform="rotate(-90 377.2 173.6)">3</text>
<text x="382.3" y="170.4">DNI</text>
<text x="458.3" y="172.3" transform="rotate(-90 458.3 172.3)">150uF</text>
<text x="483.9" y="171.5">E12</text>
<text x="117.8" y="177.8">C51</text>
<text x="128.3" y="176">DNI</text>
<text x="134.6" y="175.5">9.76K</text>
<text x="152.2" y="176.1" transform="rotate(-90 152.2 176.1)">DNI</text>
<text x="216.6" y="176.5">13</text>
<text x="221" y="177.3">TRACK/SS2</text>
<text x="262.4" y="177.3">BOOST1</text>
<text x="271.8" y="176.5">24</text>
<text x="278.8" y="176">0E</text>
<text x="290.6" y="176">R59</text>
<text x="299.7" y="174.3">0.1UF</text>
<text x="301.3" y="176.5">2</text>
<text x="312.4" y="176.5">1</text>
<text x="325.1" y="175.3" transform="rotate(-90 325.1 175.3)">C52</text>
<text x="331.8" y="175.3" transform="rotate(-90 331.8 175.3)">4.7uF</text>
<text x="54.1" y="183.1">6.5V</text>
<text x="114.4" y="184.5">0.47UF</text>
<text x="132.1" y="185.4" transform="rotate(-90 132.1 185.4)">DNI</text>
<text x="146" y="182.9" transform="rotate(-90 146 182.9)">R112</text>
<text x="216.6" y="184.1">30</text>
<text x="221" y="184.9">ITH1</text>
<text x="300.5" y="182.1">DFLS1100</text>
<text x="350.5" y="182.9">24V_F</text>
<text x="114" y="188.3">DNI</text>
<text x="135.9" y="186.7" transform="rotate(-90 135.9 186.7)">47PF</text>
<text x="142.6" y="186.7" transform="rotate(-90 142.6 186.7)">C53</text>
<text x="148.1" y="187.3" transform="rotate(-90 148.1 187.3)">0E</text>
<text x="198.9" y="188.7" transform="rotate(-90 198.9 188.7)">0E</text>
<text x="216.6" y="191.8">12</text>
<text x="265.8" y="187.5">BG1</text>
<text x="271.8" y="186.7">23</text>
<text x="320" y="189.2">INTVCC2</text>
<text x="344.2" y="189.7">Q14</text>
<text x="133.3" y="196.3">[4]</text>
<text x="138.5" y="196.8">ITH1&amp;2_3890_1</text>
<text x="217.5" y="196.8">6</text>
<text x="221" y="192.5">ITH2</text>
<text x="221" y="197.6">SGND</text>
<text x="263.2" y="195.1">INTVCC</text>
<text x="271.8" y="194.3">19</text>
<text x="332.7" y="193">RJK0651DPB</text>
<text x="339.1" y="197.1">DNI</text>
<text x="349.2" y="193" transform="rotate(-90 349.2 193)">5</text>
<text x="369.6" y="193" transform="rotate(-90 369.6 193)">5</text>
<text x="394.1" y="195.6">2.2uF</text>
<text x="409.4" y="195.6">2.2uF</text>
<text x="70.1" y="202.8" transform="rotate(-90 70.1 202.8)">DNI</text>
<text x="83.8" y="200.7">10PF</text>
<text x="110.5" y="204">[4]</text>
<text x="184.1" y="200.7" transform="rotate(-90 184.1 200.7)">47PF</text>
<text x="190.8" y="200.7" transform="rotate(-90 190.8 200.7)">C56</text>
<text x="199" y="202" transform="rotate(-90 199 202)">R61</text>
<text x="216.6" y="201.9">33</text>
<text x="221" y="202.7">SGND</text>
<text x="266.1" y="202.7">TG2</text>
<text x="271.8" y="201.9">15</text>
<text x="342" y="201.9">4</text>
<text x="362.3" y="201.9">4</text>
<text x="387.1" y="202.3">C54</text>
<text x="402.3" y="202.3">C55</text>
<text x="73.7" y="209.5" transform="rotate(-90 73.7 209.5)">255K R62</text>
<text x="84.8" y="207.4">C57</text>
<text x="114.6" y="204.5">V_FB_3890_1</text>
<text x="271.8" y="209.5">16</text>
<text x="349.2" y="209.2" transform="rotate(-90 349.2 209.2)">1</text>
<text x="351.8" y="209.2" transform="rotate(-90 351.8 209.2)">2</text>
<text x="354.3" y="209.2" transform="rotate(-90 354.3 209.2)">3</text>
<text x="369.6" y="209.2" transform="rotate(-90 369.6 209.2)">1</text>
<text x="372.1" y="209.2" transform="rotate(-90 372.1 209.2)">2</text>
<text x="374.6" y="209.2" transform="rotate(-90 374.6 209.2)">3</text>
<text x="378.5" y="208.3">Q15</text>
<text x="84.8" y="210.8">DNI</text>
<text x="174" y="214.6">INTVCC2</text>
<text x="216.6" y="212.1">31</text>
<text x="221" y="212.9">VFB1</text>
<text x="265.5" y="210.3">SW2</text>
<text x="299.7" y="213.4">C58</text>
<text x="378.5" y="212.1">RJK0651DPB</text>
<text x="77" y="217.4" transform="rotate(-90 77 217.4)">R65</text>
<text x="276.3" y="221.7">0E</text>
<text x="288" y="221.7">R63</text>
<text x="302.3" y="217.4">0.1UF D6</text>
<text x="372.1" y="220.2">10uH</text>
<text x="181.1" y="226.3" transform="rotate(-90 181.1 226.3)">R66</text>
<text x="216.6" y="222.2">11</text>
<text x="221" y="223">VFB2</text>
<text x="262.4" y="223">BOOST2</text>
<text x="271.8" y="222.2">17</text>
<text x="300.5" y="227.8">DFLS1100</text>
<text x="301.3" y="222.2">2</text>
<text x="312.4" y="222.2">1</text>
<text x="371.3" y="222.2" transform="rotate(-90 371.3 222.2)">L4</text>
<text x="393" y="224.3">0.003</text>
<text x="407.4" y="224.3">R64</text>
<text x="77" y="232.1" transform="rotate(-90 77 232.1)">35.7K</text>
<text x="216.6" y="232.4">21</text>
<text x="221" y="233.2">PGND</text>
<text x="349.2" y="233.7" transform="rotate(-90 349.2 233.7)">5</text>
<text x="372.1" y="233.7" transform="rotate(-90 372.1 233.7)">5</text>
<text x="419" y="233.7">10uF</text>
<text x="434.3" y="233.7">10uF</text>
<text x="265.8" y="235.7">BG2</text>
<text x="271.8" y="234.9">18</text>
<text x="381" y="238.8">Q17</text>
<text x="456" y="236.4" transform="rotate(-90 456 236.4)">+</text>
<text x="458.3" y="234.2" transform="rotate(-90 458.3 234.2)">C61</text>
<text x="120.4" y="243.6">[6]</text>
<text x="124.5" y="243.8">6_5V_B_PG</text>
<text x="181.1" y="240.5" transform="rotate(-90 181.1 240.5)">100K</text>
<text x="216.6" y="242.6">27</text>
<text x="221" y="243.3">PGOOD1</text>
<text x="342" y="242.6">4</text>
<text x="364.8" y="242.6">4</text>
<text x="380.2" y="243.1">RJK0653DPB</text>
<text x="420.1" y="240.4">C59</text>
<text x="435.3" y="240.4">C60</text>
<text x="458.3" y="246" transform="rotate(-90 458.3 246)">150uF</text>
<text x="216.6" y="250.2">14</text>
<text x="221" y="251">PGOOD2</text>
<text x="261.3" y="248.4">SENSE2+</text>
<text x="271.8" y="247.6">10</text>
<text x="284.5" y="249.8">R41</text>
<text x="297.7" y="249.7">100E</text>
<text x="326.4" y="250.2">RJK0653DPB</text>
<text x="336.5" y="246.4">Q16</text>
<text x="349.2" y="249.8" transform="rotate(-90 349.2 249.8)">1</text>
<text x="351.8" y="249.8" transform="rotate(-90 351.8 249.8)">2</text>
<text x="354.3" y="249.8" transform="rotate(-90 354.3 249.8)">3</text>
<text x="372.1" y="249.8" transform="rotate(-90 372.1 249.8)">1</text>
<text x="374.6" y="249.8" transform="rotate(-90 374.6 249.8)">2</text>
<text x="377.2" y="249.8" transform="rotate(-90 377.2 249.8)">3</text>
<text x="138.4" y="256.5">INTVCC2</text>
<text x="187.9" y="252.3">R114</text>
<text x="202.4" y="252.2">0E</text>
<text x="216.6" y="257.8">28</text>
<text x="281.9" y="252.7">C62</text>
<text x="336.5" y="254.3">DNI</text>
<text x="221" y="258.6">ILIM</text>
<text x="261.9" y="263.7">SENSE2-</text>
<text x="271.8" y="262.9">9</text>
<text x="281.9" y="259.4">2.2pF</text>
<text x="289" y="262.4">0E</text>
<text x="300.7" y="262.4">R68</text>
<text x="136.6" y="269">R69</text>
<text x="216.6" y="265.4">20</text>
<text x="221" y="266.2">EXTVCC</text>
<text x="138.3" y="273.3">DNI</text>
<text x="190.5" y="271.8">C63</text>
<text x="217.5" y="273">4</text>
<text x="221" y="273.8">CLKOUT</text>
<text x="260.1" y="273.8">PLLIN/MOD</text>
<text x="271.8" y="273">5</text>
<text x="190.5" y="278.5">1uF</text>
<text x="166.4" y="283.2">6.5V</text>
<text x="228.6" y="287">U7</text>
<text x="236.2" y="287">LTC3890EUH</text>
<text x="306.7" y="286.5">0E</text>
<text x="318.5" y="286.5">R115</text>
<text x="345.4" y="287.5">CLKOUT_3890_1</text>
<text x="366.1" y="287.3">[4]</text>
<text x="136.6" y="288">R71</text>
<text x="138.3" y="292.4">DNI</text>
<text x="168.4" y="294.9" transform="rotate(-90 168.4 294.9)">R73</text>
<text x="364.5" y="303.5">INTVCC2</text>
<text x="168.4" y="306.7" transform="rotate(-90 168.4 306.7)">0E</text>
<text x="332.7" y="315.7">R72</text>
<text x="345.9" y="315.7">100K</text>
<text x="346.7" y="312.7">DNI</text>
<text x="333.4" y="320.8">0E</text>
<text x="345.2" y="320.8">R34</text>
<text x="344.6" y="324.9">DNI</text>
</g>
<g font-size="1.3">
<text x="27.8" y="21.6">MAY NOT BE DISCLOSED TO OTHERS FOR ANY PURPOSE NOR FOR MANUFACTURING</text>
<text x="27.9" y="18.8">THIS DOCUMENT CONTAINS PROPRIETARY INFORMATION AND SUCH INFORMATION</text>
<text x="294.3" y="18.1">DWG. NO.</text>
<text x="310.8" y="20.3">18-600300-001</text>
<text x="335.7" y="18.2">SH</text>
<text x="337" y="20.5">5</text>
<text x="342.9" y="18.3">REV.</text>
<text x="344.8" y="20.5">A</text>
<text x="27.8" y="24.7">PURPOSES WITHOUT WRITTEN PERMISSION FROM COMPRESSOR CONTROLS CORP.</text>
<text x="332.2" y="383.5">DRAWN</text>
<text x="332.5" y="387.9">Vijaya Gandhi</text>
<text x="378.7" y="385.8">09/19/2011</text>
<text x="332" y="394.7">CHECKED</text>
<text x="332" y="399.8">Godwin</text>
<text x="378.7" y="397.2">09/30/2011</text>
<text x="332.7" y="407.2">ENGINEER</text>
<text x="397.6" y="405.6">SIZE</text>
<text x="407.7" y="405.6">DWG. NO.</text>
<text x="441.9" y="407.1">18-600300-001</text>
<text x="484.4" y="405.9">SHEET</text>
<text x="504.8" y="406.6">5</text>
<text x="506.7" y="406.6">of</text>
<text x="509" y="406.6">6</text>
<text x="524.6" y="405.6">PROD</text>
<text x="332.5" y="413">Vijaya Gandhi</text>
<text x="407.7" y="412">FILE</text>
<text x="440.5" y="413.4">PCC-NGP_Rev_A.sch</text>
<text x="484.2" y="412.2">SCALE</text>
<text x="504.3" y="413.2">&lt;Scale&gt;</text>
<text x="525.1" y="408.2">REV.</text>
<text x="527.1" y="412.4">A</text>
</g>
</svg>
